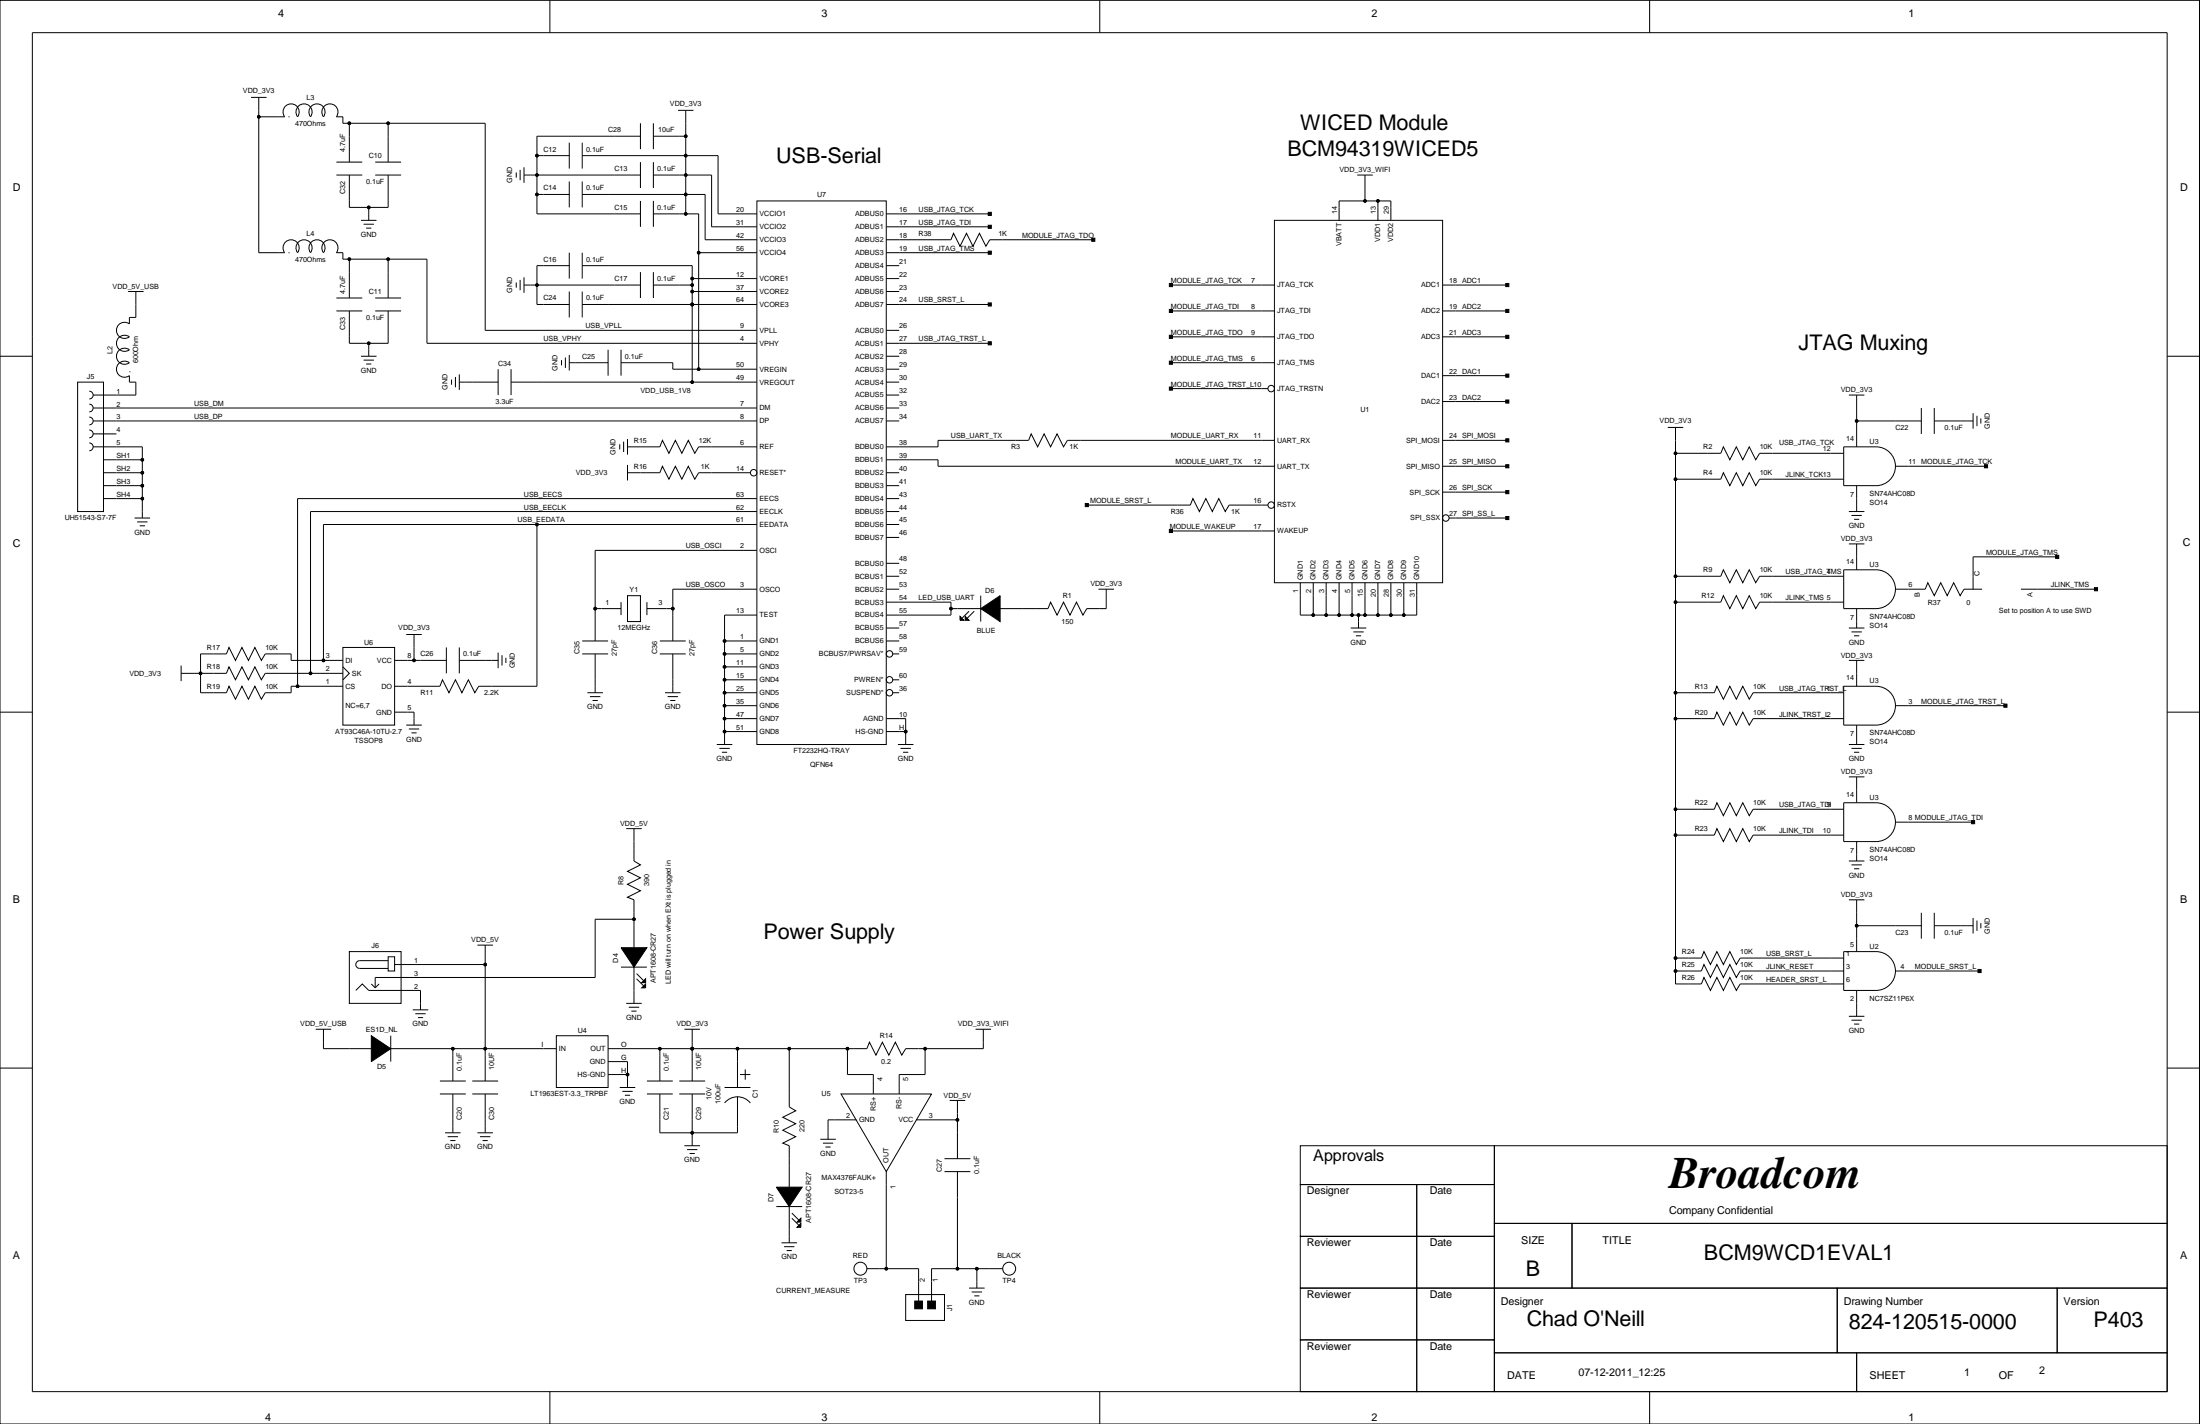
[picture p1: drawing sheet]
<svg xmlns="http://www.w3.org/2000/svg" width="432mm" height="279mm" viewBox="0 0 432 279" stroke-linecap="round" stroke-linejoin="round" font-family="sans-serif">
<g fill="none" stroke="#000" stroke-width=".2">
<path d="M0 .1h431.7v279.3h-431.7zM6.3 6.4h419.1v266.7h-419.1zM49.3 19.1h3M50.8 19.1v30.5h5.1M107.9 .1v6.3M215.9 .1v6.3M323.8 .1v6.3M50.8 22.9h5.1a1.59 1.59 0 0 1 .2-2.1 1.59 1.59 0 0 1 2.1 0 1.59 1.59 0 0 1 .2 2.1 1.59 1.59 0 0 1 .2-2.1 1.59 1.59 0 0 1 2.1 0 1.59 1.59 0 0 1 .2 2.1 1.59 1.59 0 0 1 .2-2.1 1.59 1.59 0 0 1 2.2 0 1.59 1.59 0 0 1 .2 2.1 1.59 1.59 0 0 1 .2-2.1 1.59 1.59 0 0 1 2.1 0 1.59 1.59 0 0 1 .2 2.1h1.3v1.3h27.9v40.6h53.4M56.6 22.9h.1M66 34.3h5.1M66 31.8h5.1M68.6 24.2v7.6"/>
<path d="M68.6 34.3v6.4h7.6v-6.4M73.6 34.3h5.1M73.6 31.8h5.1M76.2 24.2v7.6M101.3 33.8v1.1M102.1 33.3v2.1M102.8 34.3h22.9M102.8 32.8v3.1M105.4 30.5h6.3M105.4 38.2h6.3M111.7 28v5.1M111.7 35.6v5.1"/>
<path d="M114.3 30.5h26.6v11.5h7.7M114.3 28v5.1M114.3 35.6v5.1M114.3 38.2h24.1v8.8h10.2M125.7 24.2v5.1M125.7 31.8v5.1M125.7 39.4v5.1M125.7 26.7h-20.3v15.3h20.3M128.2 34.3h11.5v10.2h8.9M128.2 24.2v5.1M128.2 31.8v5.1M128.2 39.4v5.1"/>
<path d="M128.2 26.7h6.4M133.1 21.6h3M134.6 21.6v20.4M148.6 39.4h25.4v106.7h-25.4zM266.4 34.3h3M267.9 34.3v5.1M270.4 39.4v3.8M25.1 57.2h3.1M26.7 57.2v5.1h-1.3v1.3a1.59 1.59 0 0 0-2.1 .2 1.59 1.59 0 0 0 0 2.1 1.59 1.59 0 0 0 2.1 .2 1.59 1.59 0 0 0-2.1 .2 1.59 1.59 0 0 0 0 2.1 1.59 1.59 0 0 0 2.1 .2 1.59 1.59 0 0 0-2.1 .2 1.59 1.59 0 0 0 0 2.2 1.59 1.59 0 0 0 2.1 .2 1.59 1.59 0 0 0-2.1 .2 1.59 1.59 0 0 0 0 2.1 1.59 1.59 0 0 0 2.1 .2v1.3h1.3v2.5h-8.4M55.9 49.6a1.59 1.59 0 0 1 .2-2.1 1.59 1.59 0 0 1 2.1 0 1.59 1.59 0 0 1 .2 2.1 1.59 1.59 0 0 1 .2-2.1 1.59 1.59 0 0 1 2.1 0 1.59 1.59 0 0 1 .2 2.1 1.59 1.59 0 0 1 .2-2.1 1.59 1.59 0 0 1 2.2 0 1.59 1.59 0 0 1 .2 2.1 1.59 1.59 0 0 1 .2-2.1 1.59 1.59 0 0 1 2.1 0 1.59 1.59 0 0 1 .2 2.1M56.6 49.6h.1M66 49.6h1.3v1.3h16.5v16.5h64.8"/>
<path d="M66 58.5h5.1M68.6 50.9v7.6M70.8 43.2h3.1M71.4 44h2M71.9 44.8h1M72.4 40.7v2.5M73.6 58.5h5.1M76.2 50.9v7.6M101.3 55.4v1M102.1 54.9v2M102.8 55.9h22.9M102.8 54.4v3.1"/>
<path d="M111.7 49.6v5.1M111.7 57.2v5.1M111.7 52.1h-6.3v7.6h6.3M114.3 49.6v5.1M114.3 57.2v5.1M114.3 52.1h21.6v22.9M114.3 59.7h34.3M125.7 53.4v5.1M128.2 55.9h7.7M128.2 53.4v5.1M128.2 42h8.9v30.4M135.9 59.7h.1"/>
<path d="M135.9 57.2h12.7M135.9 54.7h12.7M137.1 49.6h11.5M174 47h12.6l.6-1.2 1.2 2.5 1.3-2.5 1.3 2.5 1.2-2.5 1.3 2.5 .8-1.3h20.3M174 49.6h20.3M174 42h20.3M174 52.1h2.5M174 59.7h20.3M174 57.2h2.5M174 54.7h2.5M174 44.5h20.3M229.8 55.9h20.3"/>
<path d="M250.1 43.2h33v71.1h-33zM262.8 43.2v-3.8h10.2v3.8M283.1 55.9h12.7M0 69.9h6.3M15.2 75h5.1v25.4h-5.1zM17.5 79.3a.76 .76 0 0 1 .8 .8 .76 .76 0 0 1-.8 .7M17.5 76.8a.76 .76 0 0 1 .8 .7 .76 .76 0 0 1-.8 .8M25.4 72.9h.1M66 61h5.1M68.6 61v6.4h7.6v-6.4M70.8 69.9h3.1M71.4 70.7h2"/>
<path d="M71.9 71.4h1M72.4 67.4v2.5M73.6 61h5.1M88.6 74.5v1M89.4 74v2M90.1 75h7.7M90.1 73.5v3M97.8 72.4v5.1M100.3 75h48.3M100.3 72.4v5.1M110.2 70.7v1M111 70.2v2"/>
<path d="M111.7 71.2h7.7M111.7 69.6v3.1M119.4 68.6v5.1M121.9 71.2h10.2v1.2h16.5M121.9 68.6v5.1M174 77.5h2.5M174 69.9h2.5M174 75h2.5M174 67.4h20.3M174 64.8h2.5M174 72.4h2.5M229.8 71.2h20.3"/>
<path d="M229.8 61h20.3M229.8 66.1h20.3M229.8 76.2h19.1M283.1 61h12.7M283.1 66.1h12.7M283.1 73.7h12.7M283.1 78.8h12.7M362.9 77.5h3M364.4 77.5v10.2M425.4 69.9h6.3M17.5 86.9a.76 .76 0 0 1 .8 .8 .76 .76 0 0 1-.8 .7M17.5 84.4a.76 .76 0 0 1 .8 .7 .76 .76 0 0 1-.8 .8"/>
<path d="M17.5 81.8a.76 .76 0 0 1 .8 .8 .76 .76 0 0 1-.8 .8M18.3 87.7h9.6v13.9M18.3 80.1h130.3M18.3 82.6h130.3M18.3 85.1h4.6M20.3 92.8h7.6M20.3 90.2h7.6M20.3 95.3h7.6M20.3 97.8h7.6M121.6 87.2v1M122.4 86.7v2M123.2 87.7h6.3l.5-1.3 1.3 2.5 1.3-2.5 1.2 2.5 1.3-2.5 1.3 2.5 .7-1.2h11.5"/>
<path d="M123.2 92.8h6.3l.5-1.3 1.3 2.5 1.3-2.5 1.2 2.5 1.3-2.5 1.3 2.5 .7-1.2h10.2M123.2 86.2v3M123.2 91.2v3.1M148.6 97.8h-90.2v36.9M174 90.2h10.1v1.3h66M174 92.8h2.5M174 80.1h2.5M174 82.6h2.5M174 95.3h2.5M174 97.8h2.5M213.3 99.1h20.3l.5-1.3 1.3 2.6 1.3-2.6 1.2 2.6 1.3-2.6 1.3 2.6 .7-1.3h7.7M250.1 86.4h-40.6l-.8 1.3-1.2-2.6-1.3 2.6-1.3-2.6-1.2 2.6-1.3-2.6-.5 1.3h-17.8v1.3h-10.1"/>
<path d="M283.1 86.4h12.7M283.1 91.5h12.7M283.1 96.6h12.7M327.3 83.9h3.1M328.9 88.9h8.8l.6-1.2 1.2 2.5 1.3-2.5 1.3 2.5 1.2-2.5 1.3 2.5 .8-1.3h16.5M328.9 94h8.8l.6-1.2 1.2 2.5 1.3-2.5 1.3 2.5 1.2-2.5 1.3 2.5 .8-1.3h16.5M328.9 83.9v109.2h5l.5-1.3 1.3 2.5 1.3-2.5 1.3 2.5 1.2-2.5 1.3 2.5 .8-1.2h20.3M361.9 87.7h6.3a3.8 3.8 0 0 1 3.8 3.8 3.8 3.8 0 0 1-3.8 3.8h-6.3zM364.4 95.3v5.1M364.4 82.6h12.7M372 91.5h17.8M377.1 80.1v5"/>
<path d="M379.6 82.6h7.7M379.6 80.1v5M380.9 95.3h.1M382.2 95.3h.1M387.3 81.1v3M388 81.6v2M388.8 82.1v1M26.4 101.6h3.1M26.9 102.4h2M27.4 103.2h1M105.4 102.9v31.8h-11.4l-.8 1.2-1.3-2.5-1.2 2.5-1.3-2.5-1.3 2.5-1.3-2.5-.5 1.3h-8.8M116.8 119.4h5.1"/>
<path d="M121.9 118.1v2.6M123.2 116.9h2.5v5.1h-2.5zM127 119.4h5.1M127 118.1v2.6M148.6 115.6h-16.5v10.2M148.6 108h-31.8v17.8M148.6 100.4h-87.7v31.7M148.6 102.9h-85.1v26.7M174 115.6h2.5M174 113.1h2.5M174 118.1h12.6v2.6h-12.6M174 100.4h2.5"/>
<path d="M174 102.9h2.5M174 105.4h2.5M174 110.5h2.5M186.6 119.4h5.9M190.2 119.9l-1.5 1.5M191.2 119.9l-1.5 1.5M192.5 116.9v5.1M215.6 115.6h3M217.1 115.6v3.8h-3.8l-.8 1.3-1.2-2.6-1.3 2.6-1.3-2.6-1.2 2.6-1.3-2.6-.5 1.3h-9.4M229.8 104.2h20.3M255.2 114.3v6.4h22.9v-6.4M257.8 114.3v6.4"/>
<path d="M260.3 114.3v6.4M262.8 114.3v6.4M265.4 114.3v6.4M267.9 114.3v6.4M270.4 114.3v6.4M273 114.3v6.4M275.5 114.3v6.4M284.4 101.6h11.4M328.9 113.1h8.8l.6-1.3 1.2 2.5 1.3-2.5 1.3 2.5 1.2-2.5 1.3 2.5 .8-1.2h16.5M328.9 118.1h8.8l.6-1.2 1.2 2.5 1.3-2.5 1.3 2.5 1.2-2.5 1.3 2.5 .8-1.3h16.5M361.9 111.8h6.3a3.8 3.8 0 0 1 3.8 3.8 3.8 3.8 0 0 1-3.8 3.8h-6.3zM362.9 106.7h3"/>
<path d="M362.9 100.4h3M363.4 101.1h2M363.9 101.9h1M364.4 109.3h.1M364.4 106.7v5.1M364.4 119.4v3.8M372 115.6h5.9l.5-1.3 1.2 2.6 1.3-2.6 1.3 2.6 1.3-2.6 1.2 2.6 .8-1.3h3.5M374.6 115.6h.1M380.9 119.4h.1M382.2 119.4h.1M396.7 115.6h14.7M403.8 109.3h-16.5v6.3"/>
<path d="M0 139.7h6.3M35.6 132.1h8.8l.5-1.3 1.3 2.6 1.3-2.6 1.3 2.6 1.2-2.6 1.3 2.6 .8-1.3h15.2M35.6 130.6v3M67.3 127h10.2v15.3h-10.2zM67.3 129.6h-10.2v-1.3h-5l-.8 1.3-1.3-2.6-1.2 2.6-1.3-2.6-1.3 2.6-1.3-2.6-.5 1.3h-5v7.6h5l.5-1.2 1.3 2.5 1.3-2.5 1.3 2.5 1.2-2.5 1.3 2.5 .8-1.3h5v-1.2h10.2M67.3 130.8l1.3 1.3-1.3 1.3M77.5 139.7h3.8v2.6M77.5 129.6h10.1M79.7 124.5h3.1M81.3 124.5v5.1M87.6 127v5.1M90.1 129.6h7.7"/>
<path d="M90.1 127v5.1M97.8 128.1v3M98.5 128.6v2M99.3 129.1v1M114.3 128.3h5.1M114.3 125.8h5.1M115.3 135.9h3M115.8 136.7h2M116.3 137.4h1M116.8 128.3v7.6M129.5 128.3h5.1M129.5 125.8h5.1"/>
<path d="M130.5 135.9h3.1M131 136.7h2.1M131.5 137.4h1.1M132.1 128.3v7.6M142.2 135.9h6.4M142.2 128.3h6.4M142.2 125.8h6.4M142.2 138.5h6.4M142.2 133.4h6.4M142.2 130.8h6.4M148.6 120.7h-6.4v25.4M174 123.2h2.5"/>
<path d="M174 125.8h2.5M175.2 135.9h1.3M175.2 128.3h1.3M175.2 133.4h1.3M265.1 123.2h3.1M265.6 124h2.1M266.1 124.7h1M266.6 120.7v2.5M328.9 135.9h7.6l.5-1.2 1.3 2.5 1.2-2.5 1.3 2.5 1.3-2.5 1.2 2.5 .8-1.3h17.8M361.9 134.7h6.3a3.8 3.8 0 0 1 3.8 3.8 3.8 3.8 0 0 1-3.8 3.8h-6.3zM362.9 129.6h3M362.9 123.2h3"/>
<path d="M363.4 124h2M363.9 124.7h1M364.4 122h.1M364.4 132.1h.1M364.4 129.6v5.1M372 138.5h21.6M425.4 139.7h6.3M79.7 142.3h3.1M80.2 143h2.1M80.8 143.8h1M140.7 146.1h3M141.2 146.8h2"/>
<path d="M141.7 147.6h1M142.2 141h6.4M142.2 143.5h6.4M174 141h3.8v5.1M174 143.5h3.8M176.2 146.1h3.1M176.7 146.8h2.1M177.3 147.6h1M328.9 141h7.6l.5-1.3 1.3 2.6 1.2-2.6 1.3 2.6 1.3-2.6 1.2 2.6 .8-1.3h17.8M328.9 158.8h7.6l.5-1.3 1.3 2.5 1.2-2.5 1.3 2.5 1.3-2.5 1.2 2.5 .8-1.2h17.8M361.9 157.5h6.3a3.8 3.8 0 0 1 3.8 3.8 3.8 3.8 0 0 1-3.8 3.8h-6.3zM362.9 152.4h3"/>
<path d="M362.9 146.1h3M363.4 146.8h2M363.9 147.6h1M364.4 144.8h.1M364.4 155h.1M364.4 142.3v3.8M364.4 152.4v5.1M380.9 142.3h.1M382.2 142.3h.1M122.9 162.6h3.1M124.4 162.6v6.3l1.3 .8-2.5 1.3 2.5 1.2-2.5 1.3 2.5 1.3-2.5 1.2 1.2 .6v9.3M328.9 163.9h7.6l.5-1.3 1.3 2.5 1.2-2.5 1.3 2.5 1.3-2.5 1.2 2.5 .8-1.2h17.8"/>
<path d="M362.9 176.6h3M362.9 168.9h3M363.4 169.7h2M363.9 170.5h1M364.4 167.7h.1M364.4 165.1v3.8M364.4 176.6v10.1M372 161.3h15.3M377.1 179.1v5.1M379.6 179.1v5.1M380.9 165.1h.1M382.2 165.1h.1"/>
<path d="M68.6 186.7h10.1v10.2h-10.1zM69.8 194.3l1.3-1.2 1.3 1.2h10.1v3.8M72.9 193.1l.7 .7M74.4 193.1l-.8 .7M76.2 187.7h1.3v2.8h-1.3zM76.2 188.5h-5.6a.76 .76 0 0 0-.8 .8 .76 .76 0 0 0 .8 .7h5.6M77.5 189.3h17.7M81 198.1h3.1M81.5 198.9h2M82 199.7h1M93.7 185.4h3.1M95.2 185.4v26.7"/>
<path d="M121.9 189.8h5.1M122.9 196.9h3.1M123.4 197.6h2M123.9 198.4h1M124.4 189.8v7.1M124.4 180.4h-7.6v11.4h-43.2v2M124.9 191l1.6 1.6M124.9 192l1.6 1.6M328.9 188h5l.5-1.3 1.3 2.6 1.3-2.6 1.3 2.6 1.2-2.6 1.3 2.6 .8-1.3h20.3M328.9 190.5h5l.5-1.2 1.3 2.5 1.3-2.5 1.3 2.5 1.2-2.5 1.3 2.5 .8-1.3h20.3M361.9 186.7h6.3a3.8 3.8 0 0 1 3.8 3.8 3.8 3.8 0 0 1-3.8 3.8h-6.3zM362.9 199.4h3"/>
<path d="M364.4 194.3v5.1M364.4 181.6h12.7M372 190.5h16.5M379.6 181.6h7.7M380.9 194.3h.1M382.2 194.3h.1M387.3 180.1v3.1M388 180.6v2M388.8 181.1v1M0 209.6h6.3M62 201.9h3M63.5 201.9v3.9h9.4"/>
<path d="M76.7 205.8h32.5M76.7 203.2v5.1M86.3 214.6h5.1M86.3 212.1h5.1M88.9 205.8v6.3M88.9 214.6v7.7M92.7 214.6h5.1M92.7 212.1h5.1M95.2 214.6v7.7M109.2 203.2h10.2v10.2h-10.2zM119.4 208.3h3.8v5.1M119.4 210.8h3.8"/>
<path d="M121.6 213.4h3.1M122.1 214.1h2.1M122.7 214.9h1M127 214.6h5.1M127 212.1h5.1M129.5 214.6v7.7h15.2v-7.1M129.5 205.8v6.3M133.3 214.6h5.1M133.3 212.1h5.1M134.3 201.9h3.1M135.9 205.8h.1M135.9 201.9v10.2"/>
<path d="M135.9 214.6v10.2M142.2 213.4h5.1M142.2 216.4a3.3 3.3 0 0 1 5.1 0M144.7 205.8v7.6M145.3 210.8h2M146.3 209.8v2.1M154.9 205.8v11.4l1.3 .7-2.6 1.3 2.6 1.3-2.6 1.3 2.6 1.2-2.6 1.3 1.3 .5v8.1M165.1 214.6h17.7l-8.8 15.3zM166.3 205.8v5h5.1v3.8M168.1 219.7h-5.6v3.8M179.8 219.7h8.1M181.6 205.8v5h-5.1v3.8"/>
<path d="M186.4 215.9h3M187.9 215.9v11.4M191.5 201.9h3M193 201.9v3.9h-15.2l-.8 1.2-1.3-2.5-1.2 2.5-1.3-2.5-1.3 2.5-1.3-2.5-.5 1.3h-50.7M363.4 200.2h2M363.9 200.9h1M425.4 209.6h6.3M87.4 222.3h3M87.9 223h2M88.4 223.8h1M93.7 222.3h3.1M94.2 223h2"/>
<path d="M94.7 223.8h1M134.3 224.8h3.1M134.8 225.6h2.1M135.4 226.3h1M152.4 236.7h5M154.9 236.7v7.1M155.4 238l1.5 1.5M155.4 239l1.5 1.5M161 223.5h3M161.5 224.3h2M162 225.1h1M174 229.9v19"/>
<path d="M185.4 229.9h5.1M185.4 227.3h5.1M187.9 229.9v19M255.2 224.8h38.1v7.6h-38.1zM255.2 232.4h22.9v10.2h-22.9zM278.1 232.4h15.2v10.2h-15.2zM293.3 224.8h132.1v15.2h-132.1zM153.4 243.8h3M153.9 244.6h2M154.4 245.4h1M165.1 248.9h.1M166.3 248.9h.1"/>
<path d="M167.6 246.4h.1M168.9 247.7h.1M168.9 248.9h.1M170.1 248.9h10.2v6.4M177.8 254h7.6v5.1h-7.6zM190.2 252.7h3M190.7 253.5h2M191.2 254.3h1M191.7 248.9v3.8M196.8 248.9h-14v6.4M198.1 247.7h.1M198.1 248.9h.1"/>
<path d="M199.3 246.4h.1M200.6 248.9h.1M201.9 248.9h.1M255.2 242.6h22.9v10.1h-22.9zM255.2 252.7h22.9v10.2h-22.9zM278.1 242.6h15.2v10.1h-15.2zM278.1 252.7h15.2v10.2h-15.2zM293.3 240h15.2v12.7h-15.2zM293.3 252.7h67.3v12.7h-67.3zM308.5 240h116.9v12.7h-116.9zM360.6 252.7h43.2v12.7h-43.2zM403.8 252.7h21.6v12.7h-21.6z"/>
<path d="M107.9 273.1v6.3M215.9 273.1v6.3M255.2 262.9h22.9v10.2h-22.9zM278.1 262.9h15.2v10.2h-15.2zM293.3 265.4h71.1v7.7h-71.1zM323.8 273.1v6.3M364.4 265.4h61v7.7h-61z"/>
<circle cx="50.8" cy="22.9" r=".25"/>
<circle cx="68.6" cy="24.2" r=".25"/>
<circle cx="76.2" cy="24.2" r=".25"/>
<circle cx="105.4" cy="34.3" r=".25"/>
<circle cx="105.4" cy="38.2" r=".25"/>
<circle cx="105.4" cy="30.5" r=".25"/>
<circle cx="134.6" cy="34.3" r=".25"/>
<circle cx="134.6" cy="26.7" r=".25"/>
<circle cx="134.6" cy="38.2" r=".25"/>
<circle cx="134.6" cy="30.5" r=".25"/>
<circle cx="267.9" cy="39.4" r=".25"/>
<circle cx="270.4" cy="39.4" r=".25"/>
<circle cx="68.6" cy="50.9" r=".25"/>
<circle cx="72.4" cy="40.7" r=".25"/>
<circle cx="76.2" cy="50.9" r=".25"/>
<circle cx="105.4" cy="55.9" r=".25"/>
<circle cx="134.6" cy="42" r=".25"/>
<circle cx="135.9" cy="55.9" r=".25"/>
<circle cx="135.9" cy="54.7" r=".25"/>
<circle cx="135.9" cy="59.7" r=".25"/>
<circle cx="135.9" cy="57.2" r=".25"/>
<circle cx="137.1" cy="49.6" r=".25"/>
<circle cx="72.4" cy="67.4" r=".25"/>
<circle cx="135.9" cy="75" r=".25"/>
<circle cx="137.1" cy="72.4" r=".25"/>
<circle cx="249.5" cy="76.2" r=".63"/>
<circle cx="27.9" cy="97.8" r=".25"/>
<circle cx="27.9" cy="90.2" r=".25"/>
<circle cx="27.9" cy="95.3" r=".25"/>
<circle cx="27.9" cy="92.8" r=".25"/>
<circle cx="147.9" cy="92.8" r=".63"/>
<circle cx="249.5" cy="99.1" r=".63"/>
<circle cx="328.9" cy="94" r=".25"/>
<circle cx="328.9" cy="88.9" r=".25"/>
<circle cx="364.4" cy="82.6" r=".25"/>
<circle cx="105.4" cy="102.9" r=".25"/>
<circle cx="116.8" cy="119.4" r=".25"/>
<circle cx="132" cy="119.4" r=".25"/>
<circle cx="186.6" cy="119.4" r=".25"/>
<circle cx="283.8" cy="101.6" r=".63"/>
<circle cx="328.9" cy="118.1" r=".25"/>
<circle cx="328.9" cy="113.1" r=".25"/>
<circle cx="39.4" cy="132.1" r=".25"/>
<circle cx="58.4" cy="134.7" r=".25"/>
<circle cx="60.9" cy="132.1" r=".25"/>
<circle cx="63.5" cy="129.6" r=".25"/>
<circle cx="81.3" cy="129.6" r=".25"/>
<circle cx="142.2" cy="133.4" r=".25"/>
<circle cx="142.2" cy="125.8" r=".25"/>
<circle cx="142.2" cy="130.8" r=".25"/>
<circle cx="142.2" cy="135.9" r=".25"/>
<circle cx="142.2" cy="138.5" r=".25"/>
<circle cx="142.2" cy="128.3" r=".25"/>
<circle cx="174.6" cy="128.3" r=".63"/>
<circle cx="174.6" cy="135.9" r=".63"/>
<circle cx="174.6" cy="133.4" r=".63"/>
<circle cx="257.8" cy="120.7" r=".25"/>
<circle cx="260.3" cy="120.7" r=".25"/>
<circle cx="262.8" cy="120.7" r=".25"/>
<circle cx="265.4" cy="120.7" r=".25"/>
<circle cx="266.6" cy="120.7" r=".25"/>
<circle cx="267.9" cy="120.7" r=".25"/>
<circle cx="270.4" cy="120.7" r=".25"/>
<circle cx="273" cy="120.7" r=".25"/>
<circle cx="275.5" cy="120.7" r=".25"/>
<circle cx="328.9" cy="135.9" r=".25"/>
<circle cx="142.2" cy="143.5" r=".25"/>
<circle cx="142.2" cy="141" r=".25"/>
<circle cx="177.8" cy="143.5" r=".25"/>
<circle cx="328.9" cy="158.8" r=".25"/>
<circle cx="328.9" cy="141" r=".25"/>
<circle cx="328.9" cy="163.9" r=".25"/>
<circle cx="95.2" cy="189.3" r=".25"/>
<circle cx="124.4" cy="180.4" r=".25"/>
<circle cx="328.9" cy="188" r=".25"/>
<circle cx="328.9" cy="190.5" r=".25"/>
<circle cx="364.4" cy="181.6" r=".25"/>
<circle cx="88.9" cy="205.8" r=".25"/>
<circle cx="95.2" cy="205.8" r=".25"/>
<circle cx="123.2" cy="210.8" r=".25"/>
<circle cx="129.5" cy="205.8" r=".25"/>
<circle cx="135.9" cy="205.8" r=".25"/>
<circle cx="144.7" cy="205.8" r=".25"/>
<circle cx="154.9" cy="205.8" r=".25"/>
<circle cx="166.3" cy="205.8" r=".25"/>
<circle cx="181.6" cy="205.8" r=".25"/>
<circle cx="187.9" cy="219.7" r=".25"/>
<circle cx="135.9" cy="222.3" r=".25"/>
<circle cx="168.9" cy="248.9" r="1.27"/>
<circle cx="174" cy="248.9" r=".25"/>
<circle cx="187.9" cy="248.9" r=".25"/>
<circle cx="191.7" cy="248.9" r=".25"/>
<circle cx="198.1" cy="248.9" r="1.27"/>
</g>
<g fill="#000" stroke="#000" stroke-width=".2">
<path d="M194 49.3h.6v.6h-.6z" fill-rule="evenodd"/>
<path d="M194 44.2h.6v.6h-.6z" fill-rule="evenodd"/>
<path d="M194 41.7h.6v.6h-.6z" fill-rule="evenodd"/>
<path d="M214.3 46.7h.6v.6h-.6z" fill-rule="evenodd"/>
<path d="M229.5 55.6h.6v.6h-.6z" fill-rule="evenodd"/>
<path d="M295.5 55.6h.6v.6h-.6z" fill-rule="evenodd"/>
<path d="M194 67.1h.6v.6h-.6z" fill-rule="evenodd"/>
<path d="M194 59.4h.6v.6h-.6z" fill-rule="evenodd"/>
<path d="M229.5 70.9h.6v.6h-.6z" fill-rule="evenodd"/>
<path d="M229.5 65.8h.6v.6h-.6z" fill-rule="evenodd"/>
<path d="M229.5 60.7h.6v.6h-.6z" fill-rule="evenodd"/>
<path d="M229.5 75.9h.6v.7h-.6z" fill-rule="evenodd"/>
<path d="M295.5 65.8h.6v.6h-.6z" fill-rule="evenodd"/>
<path d="M295.5 73.4h.6v.6h-.6z" fill-rule="evenodd"/>
<path d="M295.5 78.5h.6v.6h-.6z" fill-rule="evenodd"/>
<path d="M295.5 60.7h.6v.6h-.6z" fill-rule="evenodd"/>
<path d="M213 98.8h.6v.6h-.6z" fill-rule="evenodd"/>
<path d="M295.5 86.1h.6v.6h-.6z" fill-rule="evenodd"/>
<path d="M295.5 91.2h.6v.6h-.6z" fill-rule="evenodd"/>
<path d="M295.5 96.3h.6v.6h-.6z" fill-rule="evenodd"/>
<path d="M389.5 91.2h.6v.6h-.6z" fill-rule="evenodd"/>
<path d="M192.5 119.4l3.8-2.5v5.1z" fill-rule="evenodd"/>
<path d="M229.5 103.9h.6v.6h-.6z" fill-rule="evenodd"/>
<path d="M295.5 101.3h.6v.6h-.6z" fill-rule="evenodd"/>
<path d="M403.5 109h.6v.6h-.6z" fill-rule="evenodd"/>
<path d="M411.1 115.3h.6v.6h-.6z" fill-rule="evenodd"/>
<path d="M188.4 120.9l.8 .8h-.8z" fill-rule="evenodd"/>
<path d="M189.4 120.9l.8 .8h-.8z" fill-rule="evenodd"/>
<path d="M393.3 138.2h.6v.6h-.6z" fill-rule="evenodd"/>
<path d="M387 161h.6v.6h-.6z" fill-rule="evenodd"/>
<path d="M121.9 185.9h5.1l-2.6 3.9z" fill-rule="evenodd"/>
<path d="M126 193.8l.7-.7v.7z" fill-rule="evenodd"/>
<path d="M126.7 192v.8h-.7z" fill-rule="evenodd"/>
<path d="M388.2 190.2h.6v.6h-.6z" fill-rule="evenodd"/>
<path d="M72.9 203.2l3.8 2.6-3.8 2.5z" fill-rule="evenodd"/>
<path d="M152.4 232.9h5l-2.5 3.8z" fill-rule="evenodd"/>
<path d="M157.2 239v.8h-.8z" fill-rule="evenodd"/>
<path d="M157.2 240v.8h-.8z" fill-rule="evenodd"/>
<path d="M179.5 255.3h1.6v1.5h-1.6z" fill-rule="evenodd"/>
<path d="M182.1 255.3h1.5v1.5h-1.5z" fill-rule="evenodd"/>
<circle cx="50.8" cy="22.9" r=".25"/>
<circle cx="68.6" cy="24.2" r=".25"/>
<circle cx="76.2" cy="24.2" r=".25"/>
<circle cx="105.4" cy="34.3" r=".25"/>
<circle cx="105.4" cy="38.2" r=".25"/>
<circle cx="105.4" cy="30.5" r=".25"/>
<circle cx="134.6" cy="34.3" r=".25"/>
<circle cx="134.6" cy="26.7" r=".25"/>
<circle cx="134.6" cy="38.2" r=".25"/>
<circle cx="134.6" cy="30.5" r=".25"/>
<circle cx="267.9" cy="39.4" r=".25"/>
<circle cx="270.4" cy="39.4" r=".25"/>
<circle cx="68.6" cy="50.9" r=".25"/>
<circle cx="72.4" cy="40.7" r=".25"/>
<circle cx="76.2" cy="50.9" r=".25"/>
<circle cx="105.4" cy="55.9" r=".25"/>
<circle cx="134.6" cy="42" r=".25"/>
<circle cx="135.9" cy="55.9" r=".25"/>
<circle cx="135.9" cy="54.7" r=".25"/>
<circle cx="135.9" cy="59.7" r=".25"/>
<circle cx="135.9" cy="57.2" r=".25"/>
<circle cx="137.1" cy="49.6" r=".25"/>
<circle cx="72.4" cy="67.4" r=".25"/>
<circle cx="135.9" cy="75" r=".25"/>
<circle cx="137.1" cy="72.4" r=".25"/>
<circle cx="27.9" cy="97.8" r=".25"/>
<circle cx="27.9" cy="90.2" r=".25"/>
<circle cx="27.9" cy="95.3" r=".25"/>
<circle cx="27.9" cy="92.8" r=".25"/>
<circle cx="328.9" cy="94" r=".25"/>
<circle cx="328.9" cy="88.9" r=".25"/>
<circle cx="364.4" cy="82.6" r=".25"/>
<circle cx="105.4" cy="102.9" r=".25"/>
<circle cx="116.8" cy="119.4" r=".25"/>
<circle cx="132" cy="119.4" r=".25"/>
<circle cx="186.6" cy="119.4" r=".25"/>
<circle cx="328.9" cy="118.1" r=".25"/>
<circle cx="328.9" cy="113.1" r=".25"/>
<circle cx="39.4" cy="132.1" r=".25"/>
<circle cx="58.4" cy="134.7" r=".25"/>
<circle cx="60.9" cy="132.1" r=".25"/>
<circle cx="63.5" cy="129.6" r=".25"/>
<circle cx="81.3" cy="129.6" r=".25"/>
<circle cx="142.2" cy="133.4" r=".25"/>
<circle cx="142.2" cy="125.8" r=".25"/>
<circle cx="142.2" cy="130.8" r=".25"/>
<circle cx="142.2" cy="135.9" r=".25"/>
<circle cx="142.2" cy="138.5" r=".25"/>
<circle cx="142.2" cy="128.3" r=".25"/>
<circle cx="257.8" cy="120.7" r=".25"/>
<circle cx="260.3" cy="120.7" r=".25"/>
<circle cx="262.8" cy="120.7" r=".25"/>
<circle cx="265.4" cy="120.7" r=".25"/>
<circle cx="266.6" cy="120.7" r=".25"/>
<circle cx="267.9" cy="120.7" r=".25"/>
<circle cx="270.4" cy="120.7" r=".25"/>
<circle cx="273" cy="120.7" r=".25"/>
<circle cx="275.5" cy="120.7" r=".25"/>
<circle cx="328.9" cy="135.9" r=".25"/>
<circle cx="142.2" cy="143.5" r=".25"/>
<circle cx="142.2" cy="141" r=".25"/>
<circle cx="177.8" cy="143.5" r=".25"/>
<circle cx="328.9" cy="158.8" r=".25"/>
<circle cx="328.9" cy="141" r=".25"/>
<circle cx="328.9" cy="163.9" r=".25"/>
<circle cx="95.2" cy="189.3" r=".25"/>
<circle cx="124.4" cy="180.4" r=".25"/>
<circle cx="328.9" cy="188" r=".25"/>
<circle cx="328.9" cy="190.5" r=".25"/>
<circle cx="364.4" cy="181.6" r=".25"/>
<circle cx="88.9" cy="205.8" r=".25"/>
<circle cx="95.2" cy="205.8" r=".25"/>
<circle cx="123.2" cy="210.8" r=".25"/>
<circle cx="129.5" cy="205.8" r=".25"/>
<circle cx="135.9" cy="205.8" r=".25"/>
<circle cx="144.7" cy="205.8" r=".25"/>
<circle cx="154.9" cy="205.8" r=".25"/>
<circle cx="166.3" cy="205.8" r=".25"/>
<circle cx="181.6" cy="205.8" r=".25"/>
<circle cx="187.9" cy="219.7" r=".25"/>
<circle cx="135.9" cy="222.3" r=".25"/>
<circle cx="174" cy="248.9" r=".25"/>
<circle cx="187.9" cy="248.9" r=".25"/>
<circle cx="191.7" cy="248.9" r=".25"/>
</g>
<text font-size="8.8" x="327.6" y="233.2">Broadcom</text>
<g font-size="4.2">
<text x="255.2" y="25.5">WICED Module</text>
<text x="152.4" y="31.9">USB-Serial</text>
<text x="252.7" y="30.6">BCM94319WICED5</text>
<text x="353" y="68.7">JTAG Muxing</text>
<text x="149.8" y="184.3">Power Supply</text>
<text x="299.5" y="250.3">B</text>
<text x="334.4" y="247.2">BCM9WCD1EVAL1</text>
<text x="299.7" y="260.2">Chad O'Neill</text>
<text x="362.9" y="260.7">824-120515-0000</text>
<text x="410.9" y="260.4">P403</text>
</g>
<text font-size="3.2" x="257.8" y="227.7">Approvals</text>
<g font-size="2.1">
<text x="54.6" y="3.3">4</text>
<text x="161.3" y="3.3">3</text>
<text x="269.2" y="3.3">2</text>
<text x="374.6" y="3.3">1</text>
<text x="2.5" y="37.6">D</text>
<text x="427.9" y="37.6">D</text>
<text x="2.5" y="107.4">C</text>
<text x="428.4" y="107.1">C</text>
<text x="2.5" y="177.2">B</text>
<text x="427.9" y="177.2">B</text>
<text x="256.5" y="234.4">Designer</text>
<text x="280.6" y="234.4">Date</text>
<text x="327.6" y="238.2">Company Confidential</text>
<text x="256.5" y="244.5">Reviewer</text>
<text x="280.6" y="244.5">Date</text>
<text x="298.6" y="244">SIZE</text>
<text x="314.5" y="244">TITLE</text>
<text x="2.5" y="247.1">A</text>
<text x="427.9" y="247.1">A</text>
<text x="256.5" y="254.7">Reviewer</text>
<text x="280.6" y="254.7">Date</text>
<text x="294.6" y="256">Designer</text>
<text x="361.9" y="256">Drawing Number</text>
<text x="405" y="256">Version</text>
<text x="256.5" y="264.8">Reviewer</text>
<text x="280.6" y="264.8">Date</text>
<text x="309.8" y="269.9">07-12-2011_12:25</text>
<text x="385.5" y="269.9">1</text>
<text x="400.2" y="269.7">2</text>
<text x="295.8" y="270.7">DATE</text>
<text x="366.9" y="270.7">SHEET</text>
<text x="392.3" y="270.7">OF</text>
<text x="52.1" y="278.8">4</text>
<text x="161.3" y="278.8">3</text>
<text x="269.2" y="278.8">2</text>
<text x="374.6" y="278.8">1</text>
</g>
<g font-size="1.4">
<text x="47.7" y="18.3">VDD_3V3</text>
<text x="60.2" y="19.6">L3</text>
<text x="131.5" y="20.8">VDD_3V3</text>
<text x="57.9" y="24.7">470Ohms</text>
<text x="67.8" y="29.8" transform="rotate(-90 67.8 29.8)">4.7uF</text>
<text x="106.7" y="29.7">C12</text>
<text x="115" y="29.7">0.1uF</text>
<text x="119.3" y="25.9">C28</text>
<text x="129.2" y="25.9">10uF</text>
<text x="72.4" y="31">C10</text>
<text x="100.5" y="35.9" transform="rotate(-90 100.5 35.9)">GND</text>
<text x="120.6" y="33.5">C13</text>
<text x="129" y="33.5">0.1uF</text>
<text x="262.9" y="33.8">VDD_3V3_WIFI</text>
<text x="67.8" y="38.2" transform="rotate(-90 67.8 38.2)">C32</text>
<text x="71.9" y="36.1">0.1uF</text>
<text x="106.7" y="37.4">C14</text>
<text x="115" y="37.4">0.1uF</text>
<text x="120.6" y="41.2">C15</text>
<text x="129" y="41.2">0.1uF</text>
<text x="144.5" y="41.6">20</text>
<text x="160.4" y="38.6">U7</text>
<text x="176.5" y="41.6">16</text>
<text x="180.3" y="41.6">USB_JTAG_TCK</text>
<text x="262.4" y="42" transform="rotate(-90 262.4 42)">14</text>
<text x="270.1" y="42" transform="rotate(-90 270.1 42)">13</text>
<text x="272.6" y="42" transform="rotate(-90 272.6 42)">29</text>
<text x="60.2" y="46.2">L4</text>
<text x="70.8" y="46.5">GND</text>
<text x="144.5" y="44.1">31</text>
<text x="144.5" y="46.6">42</text>
<text x="149.1" y="47.5">VCCIO3</text>
<text x="149.1" y="45">VCCIO2</text>
<text x="149.1" y="42.4">VCCIO1</text>
<text x="167.8" y="47.5">ADBUS2</text>
<text x="167.8" y="45">ADBUS1</text>
<text x="167.8" y="42.4">ADBUS0</text>
<text x="176.5" y="46.6">18</text>
<text x="176.5" y="44.1">17</text>
<text x="180.3" y="46.2">R38</text>
<text x="180.3" y="44.1">USB_JTAG_TDI</text>
<text x="195.9" y="46.2">1K</text>
<text x="200.6" y="46.6">MODULE_JTAG_TDO</text>
<text x="270.9" y="47.5" transform="rotate(-90 270.9 47.5)">VDD1</text>
<text x="273.5" y="47.5" transform="rotate(-90 273.5 47.5)">VDD2</text>
<text x="57.9" y="51.3">470Ohms</text>
<text x="106.7" y="51.3">C16</text>
<text x="115" y="51.3">0.1uF</text>
<text x="144.5" y="49.2">56</text>
<text x="149.1" y="50.1">VCCIO4</text>
<text x="167.8" y="52.6">ADBUS4</text>
<text x="167.8" y="50.1">ADBUS3</text>
<text x="176.5" y="51.7">21</text>
<text x="176.5" y="49.2">19</text>
<text x="180.3" y="49.2">USB_JTAG_TMS</text>
<text x="263.3" y="48.3" transform="rotate(-90 263.3 48.3)">VBATT</text>
<text x="22.1" y="56.7">VDD_5V_USB</text>
<text x="67.8" y="57.7" transform="rotate(-90 67.8 57.7)">4.7uF</text>
<text x="72.4" y="57.7">C11</text>
<text x="100.5" y="57.5" transform="rotate(-90 100.5 57.5)">GND</text>
<text x="106.7" y="58.9">C24</text>
<text x="115" y="58.9">0.1uF</text>
<text x="120.6" y="55.1">C17</text>
<text x="129" y="55.1">0.1uF</text>
<text x="144.5" y="54.3">12</text>
<text x="144.5" y="56.8">37</text>
<text x="144.5" y="59.3">64</text>
<text x="149.1" y="57.7">VCORE2</text>
<text x="149.1" y="55.1">VCORE1</text>
<text x="167.8" y="57.7">ADBUS6</text>
<text x="167.8" y="55.1">ADBUS5</text>
<text x="176.5" y="59.3">24</text>
<text x="176.5" y="56.8">23</text>
<text x="176.5" y="54.3">22</text>
<text x="180.3" y="59.3">USB_SRST_L</text>
<text x="229.8" y="55.5">MODULE_JTAG_TCK</text>
<text x="245.6" y="55.5">7</text>
<text x="250.6" y="56.4">JTAG_TCK</text>
<text x="278.9" y="56.4">ADC1</text>
<text x="284.4" y="55.5">18</text>
<text x="287" y="55.5">ADC1</text>
<text x="67.8" y="64.8" transform="rotate(-90 67.8 64.8)">C33</text>
<text x="71.9" y="62.7">0.1uF</text>
<text x="114.9" y="64.4">USB_VPLL</text>
<text x="145.2" y="64.4">9</text>
<text x="149.1" y="65.3">VPLL</text>
<text x="149.1" y="60.2">VCORE3</text>
<text x="167.8" y="60.2">ADBUS7</text>
<text x="167.8" y="65.3">ACBUS0</text>
<text x="176.5" y="64.4">26</text>
<text x="229.8" y="65.7">MODULE_JTAG_TDO</text>
<text x="229.8" y="60.6">MODULE_JTAG_TDI</text>
<text x="245.6" y="65.7">9</text>
<text x="245.6" y="60.6">8</text>
<text x="250.6" y="61.5">JTAG_TDI</text>
<text x="278.9" y="61.5">ADC2</text>
<text x="284.4" y="65.7">21</text>
<text x="284.4" y="60.6">19</text>
<text x="287" y="65.7">ADC3</text>
<text x="287" y="60.6">ADC2</text>
<text x="22.1" y="69.4" transform="rotate(-90 22.1 69.4)">L2</text>
<text x="27.1" y="71.3" transform="rotate(-90 27.1 71.3)">600Ohm</text>
<text x="97.8" y="71.9">C34</text>
<text x="106.7" y="67">USB_VPHY</text>
<text x="114.3" y="70.4">C25</text>
<text x="122.6" y="70.4">0.1uF</text>
<text x="145.2" y="67">4</text>
<text x="149.1" y="67.8">VPHY</text>
<text x="167.8" y="70.4">ACBUS2</text>
<text x="167.8" y="67.8">ACBUS1</text>
<text x="176.5" y="67">27</text>
<text x="176.5" y="69.5">28</text>
<text x="180.3" y="67">USB_JTAG_TRST_L</text>
<text x="229.8" y="70.8">MODULE_JTAG_TMS</text>
<text x="245.6" y="70.8">6</text>
<text x="250.6" y="71.6">JTAG_TMS</text>
<text x="250.6" y="66.6">JTAG_TDO</text>
<text x="278.9" y="66.6">ADC3</text>
<text x="17" y="74.4">J5</text>
<text x="22.9" y="77.2">1</text>
<text x="70.8" y="73.2">GND</text>
<text x="87.8" y="76.5" transform="rotate(-90 87.8 76.5)">GND</text>
<text x="109.4" y="72.7" transform="rotate(-90 109.4 72.7)">GND</text>
<text x="125.7" y="77.1">VDD_USB_1V8</text>
<text x="144.5" y="74.6">49</text>
<text x="144.5" y="72">50</text>
<text x="149.1" y="72.9">VREGIN</text>
<text x="149.1" y="75.4">VREGOUT</text>
<text x="167.8" y="78">ACBUS5</text>
<text x="167.8" y="75.4">ACBUS4</text>
<text x="167.8" y="72.9">ACBUS3</text>
<text x="176.5" y="77.1">32</text>
<text x="176.5" y="74.6">30</text>
<text x="176.5" y="72">29</text>
<text x="229.8" y="75.9">MODULE_JTAG_TRST_L10</text>
<text x="250.6" y="76.7">JTAG_TRSTN</text>
<text x="278.9" y="74.2">DAC1</text>
<text x="284.4" y="73.3">22</text>
<text x="287" y="73.3">DAC1</text>
<text x="361.3" y="77">VDD_3V3</text>
<text x="22.9" y="82.3">3</text>
<text x="22.9" y="79.8">2</text>
<text x="38.1" y="79.7">USB_DM</text>
<text x="38.1" y="82.2">USB_DP</text>
<text x="97.2" y="79.3">3.3uF</text>
<text x="145.2" y="79.7">7</text>
<text x="145.2" y="82.2">8</text>
<text x="149.1" y="83.1">DP</text>
<text x="149.1" y="80.5">DM</text>
<text x="167.8" y="83.1">ACBUS7</text>
<text x="167.8" y="80.5">ACBUS6</text>
<text x="176.5" y="79.7">33</text>
<text x="176.5" y="82.2">34</text>
<text x="267" y="80.9">U1</text>
<text x="278.9" y="79.3">DAC2</text>
<text x="284.4" y="78.4">23</text>
<text x="287" y="78.4">DAC2</text>
<text x="325.7" y="83.1">VDD_3V3</text>
<text x="22.9" y="89.9">SH1</text>
<text x="22.9" y="87.4">5</text>
<text x="22.9" y="84.8">4</text>
<text x="120.8" y="89.2" transform="rotate(-90 120.8 89.2)">GND</text>
<text x="124.4" y="86.9">R15</text>
<text x="137.2" y="86.9">12K</text>
<text x="145.2" y="87.3">6</text>
<text x="149.1" y="88.1">REF</text>
<text x="167.8" y="88.1">BDBUS0</text>
<text x="176.5" y="87.3">38</text>
<text x="176.5" y="89.8">39</text>
<text x="186.6" y="86">USB_UART_TX</text>
<text x="198.5" y="88.1">R3</text>
<text x="209.9" y="88.1">1K</text>
<text x="229.8" y="86">MODULE_UART_RX</text>
<text x="246" y="86">11</text>
<text x="250.6" y="86.9">UART_RX</text>
<text x="276" y="86.9">SPI_MOSI</text>
<text x="284.4" y="86">24</text>
<text x="287" y="86">SPI_MOSI</text>
<text x="334.3" y="88.1">R2</text>
<text x="345.4" y="88.1">10K</text>
<text x="349.2" y="87.3">USB_JTAG_TCK</text>
<text x="357.8" y="88.5">12</text>
<text x="362.4" y="86.5">14</text>
<text x="366.9" y="87.1">U3</text>
<text x="372" y="84.3">C22</text>
<text x="381.7" y="84.3">0.1uF</text>
<text x="390.5" y="84.1" transform="rotate(-90 390.5 84.1)">GND</text>
<text x="22.9" y="95">SH3</text>
<text x="22.9" y="92.5">SH2</text>
<text x="113" y="93.2">VDD_3V3</text>
<text x="124.4" y="92">R16</text>
<text x="137.5" y="92">1K</text>
<text x="144.5" y="92.4">14</text>
<text x="149.1" y="93.2">RESET*</text>
<text x="167.8" y="95.8">BDBUS3</text>
<text x="167.8" y="93.2">BDBUS2</text>
<text x="167.8" y="90.7">BDBUS1</text>
<text x="176.5" y="94.9">41</text>
<text x="176.5" y="92.4">40</text>
<text x="230.7" y="91.1">MODULE_UART_TX</text>
<text x="246" y="91.1">12</text>
<text x="250.6" y="92">UART_TX</text>
<text x="276" y="92">SPI_MISO</text>
<text x="284.4" y="91.1">25</text>
<text x="287" y="91.1">SPI_MISO</text>
<text x="334.3" y="93.2">R4</text>
<text x="345.4" y="93.2">10K</text>
<text x="350.4" y="93.6">JLINK_TCK13</text>
<text x="374.6" y="91.1">11</text>
<text x="377.1" y="91.1">MODULE_JTAG_TCK</text>
<text x="22.9" y="97.5">SH4</text>
<text x="102.8" y="97.4">USB_EECS</text>
<text x="102.8" y="100">USB_EECLK</text>
<text x="144.5" y="100">62</text>
<text x="144.5" y="97.4">63</text>
<text x="149.1" y="98.3">EECS</text>
<text x="149.1" y="100.8">EECLK</text>
<text x="167.8" y="100.8">BDBUS5</text>
<text x="167.8" y="98.3">BDBUS4</text>
<text x="176.5" y="100">44</text>
<text x="176.5" y="97.4">43</text>
<text x="213.9" y="98.7">MODULE_SRST_L</text>
<text x="229.8" y="100.8">R36</text>
<text x="241.7" y="100.8">1K</text>
<text x="246" y="98.7">16</text>
<text x="250.6" y="99.6">RSTX</text>
<text x="276.7" y="97">SPI_SCK</text>
<text x="284.4" y="101.2">27</text>
<text x="284.4" y="96.2">26</text>
<text x="287" y="96.2">SPI_SCK</text>
<text x="287" y="101.2">SPI_SS_L</text>
<text x="363.1" y="97.4">7</text>
<text x="366.9" y="97.3">SN74AHC08D</text>
<text x="366.9" y="99.1">SO14</text>
<text x="12.7" y="102.1">UH51543-S7-7F</text>
<text x="26.4" y="104.9">GND</text>
<text x="101.6" y="102.5">USB_EEDATA</text>
<text x="134.6" y="107.6">USB_OSCI</text>
<text x="144.5" y="102.5">61</text>
<text x="145.2" y="107.6">2</text>
<text x="149.1" y="103.4">EEDATA</text>
<text x="167.8" y="105.9">BDBUS7</text>
<text x="167.8" y="103.4">BDBUS6</text>
<text x="176.5" y="105.1">46</text>
<text x="176.5" y="102.5">45</text>
<text x="229.6" y="103.8">MODULE_WAKEUP</text>
<text x="246" y="103.8">17</text>
<text x="250.6" y="104.6">WAKEUP</text>
<text x="276.8" y="102.1">SPI_SSX</text>
<text x="361.3" y="106.2">VDD_3V3</text>
<text x="362.9" y="103.6">GND</text>
<text x="149.1" y="108.5">OSCI</text>
<text x="167.8" y="113.5">BCBUS1</text>
<text x="167.8" y="111">BCBUS0</text>
<text x="176.5" y="110.1">48</text>
<text x="176.5" y="112.7">52</text>
<text x="255.7" y="113.8" transform="rotate(-90 255.7 113.8)">GND1</text>
<text x="258.2" y="113.8" transform="rotate(-90 258.2 113.8)">GND2</text>
<text x="260.8" y="113.8" transform="rotate(-90 260.8 113.8)">GND3</text>
<text x="263.3" y="113.8" transform="rotate(-90 263.3 113.8)">GND4</text>
<text x="265.8" y="113.8" transform="rotate(-90 265.8 113.8)">GND5</text>
<text x="268.4" y="113.8" transform="rotate(-90 268.4 113.8)">GND6</text>
<text x="270.9" y="113.8" transform="rotate(-90 270.9 113.8)">GND7</text>
<text x="273.5" y="113.8" transform="rotate(-90 273.5 113.8)">GND8</text>
<text x="276" y="113.8" transform="rotate(-90 276 113.8)">GND9</text>
<text x="278.5" y="113.8" transform="rotate(-90 278.5 113.8)">GND10</text>
<text x="334.3" y="112.3">R9</text>
<text x="345.4" y="112.3">10K</text>
<text x="350.4" y="112.7">USB_JTAG_TMS</text>
<text x="358.6" y="112.7">4</text>
<text x="362.4" y="110.6">14</text>
<text x="366.9" y="111.3">U3</text>
<text x="388.5" y="113.1" transform="rotate(-90 388.5 113.1)">C</text>
<text x="389.8" y="108.9">MODULE_JTAG_TMS</text>
<text x="118.8" y="118.6">1</text>
<text x="123.6" y="116.1">Y1</text>
<text x="129.3" y="118.6">3</text>
<text x="134.6" y="115.2">USB_OSCO</text>
<text x="145.2" y="115.2">3</text>
<text x="149.1" y="116.1">OSCO</text>
<text x="167.8" y="118.6">BCBUS3</text>
<text x="167.8" y="116.1">BCBUS2</text>
<text x="176.5" y="117.8">54</text>
<text x="176.5" y="115.2">53</text>
<text x="180.3" y="117.8">LED_USB_UART</text>
<text x="193.4" y="116.3">D6</text>
<text x="208.6" y="117.3">R1</text>
<text x="214" y="115.1">VDD_3V3</text>
<text x="254.8" y="116.4" transform="rotate(-90 254.8 116.4)">1</text>
<text x="257.4" y="116.4" transform="rotate(-90 257.4 116.4)">2</text>
<text x="259.9" y="116.4" transform="rotate(-90 259.9 116.4)">3</text>
<text x="262.4" y="116.4" transform="rotate(-90 262.4 116.4)">4</text>
<text x="265" y="116.4" transform="rotate(-90 265 116.4)">5</text>
<text x="267.5" y="117.2" transform="rotate(-90 267.5 117.2)">15</text>
<text x="270.1" y="117.2" transform="rotate(-90 270.1 117.2)">20</text>
<text x="272.6" y="117.2" transform="rotate(-90 272.6 117.2)">28</text>
<text x="275.1" y="117.2" transform="rotate(-90 275.1 117.2)">30</text>
<text x="277.7" y="117.2" transform="rotate(-90 277.7 117.2)">31</text>
<text x="333.9" y="117.3">R12</text>
<text x="345.4" y="117.3">10K</text>
<text x="350.4" y="117.8">JLINK_TMS 5</text>
<text x="374.6" y="115.2">6</text>
<text x="376.8" y="117.1" transform="rotate(-90 376.8 117.1)">B</text>
<text x="378.4" y="118.6">R37</text>
<text x="386" y="118.6">0</text>
<text x="398.9" y="117.1" transform="rotate(-90 398.9 117.1)">A</text>
<text x="402.5" y="115.2">JLINK_TMS</text>
<text x="78.2" y="123.7">VDD_3V3</text>
<text x="121.2" y="123.7">12MEGHz</text>
<text x="144.5" y="120.3">13</text>
<text x="145.2" y="125.4">1</text>
<text x="149.1" y="121.2">TEST</text>
<text x="167.8" y="123.7">BCBUS5</text>
<text x="167.8" y="121.2">BCBUS4</text>
<text x="176.5" y="125.4">58</text>
<text x="176.5" y="122.8">57</text>
<text x="176.5" y="120.3">55</text>
<text x="191.7" y="124.1">BLUE</text>
<text x="208.3" y="122.4">150</text>
<text x="363.1" y="121.6">7</text>
<text x="366.9" y="121.4">SN74AHC08D</text>
<text x="366.9" y="123.2">SO14</text>
<text x="392.3" y="120.3">Set to position A to use SWD</text>
<text x="40.6" y="127.5">R17</text>
<text x="40.6" y="131.3">R18</text>
<text x="52.1" y="127.5">10K</text>
<text x="52.1" y="131.3">10K</text>
<text x="64" y="131.7">2</text>
<text x="64" y="129.2">3</text>
<text x="67.8" y="130">DI</text>
<text x="71.5" y="126.5">U6</text>
<text x="74" y="130">VCC</text>
<text x="80" y="129.2">8</text>
<text x="82.5" y="128.8">C26</text>
<text x="90.9" y="128.8">0.1uF</text>
<text x="101" y="131.1" transform="rotate(-90 101 131.1)">GND</text>
<text x="113.7" y="128.3" transform="rotate(-90 113.7 128.3)">C35</text>
<text x="121.1" y="128.6" transform="rotate(-90 121.1 128.6)">27pF</text>
<text x="129" y="128.3" transform="rotate(-90 129 128.3)">C36</text>
<text x="136.3" y="128.6" transform="rotate(-90 136.3 128.6)">27pF</text>
<text x="144.5" y="130.5">11</text>
<text x="145.2" y="127.9">5</text>
<text x="149.1" y="131.3">GND3</text>
<text x="149.1" y="128.8">GND2</text>
<text x="149.1" y="126.2">GND1</text>
<text x="160.7" y="128.8">BCBUS7/PWRSAV*</text>
<text x="167.8" y="126.2">BCBUS6</text>
<text x="176.5" y="127.9">59</text>
<text x="265.1" y="126.5">GND</text>
<text x="361.3" y="129">VDD_3V3</text>
<text x="362.9" y="126.5">GND</text>
<text x="25.4" y="132.6">VDD_3V3</text>
<text x="40.6" y="135.1">R19</text>
<text x="52.1" y="135.1">10K</text>
<text x="64" y="134.3">1</text>
<text x="67.8" y="135.1">CS</text>
<text x="69.1" y="132.6">SK</text>
<text x="74.9" y="135.1">DO</text>
<text x="80" y="134.3">4</text>
<text x="82.5" y="136.4">R11</text>
<text x="95.1" y="136.4">2.2K</text>
<text x="144.5" y="133">15</text>
<text x="144.5" y="135.5">25</text>
<text x="149.1" y="136.4">GND5</text>
<text x="149.1" y="133.9">GND4</text>
<text x="166.1" y="136.4">SUSPEND*</text>
<text x="167.6" y="133.9">PWREN*</text>
<text x="176.5" y="133">60</text>
<text x="176.5" y="135.5">36</text>
<text x="332.7" y="135.1">R13</text>
<text x="344.1" y="135.1">10K</text>
<text x="349.2" y="135.5">USB_JTAG_TRST_L</text>
<text x="358.6" y="135.5">1</text>
<text x="362.4" y="133.5">14</text>
<text x="366.9" y="134.1">U3</text>
<text x="67.8" y="138.9">NC=6,7</text>
<text x="73.8" y="140.2">GND</text>
<text x="80" y="139.3">5</text>
<text x="115.3" y="139.2">GND</text>
<text x="130.5" y="139.2">GND</text>
<text x="144.5" y="143.1">51</text>
<text x="144.5" y="138.1">35</text>
<text x="144.5" y="140.6">47</text>
<text x="149.1" y="141.5">GND7</text>
<text x="149.1" y="138.9">GND6</text>
<text x="169.4" y="141.5">AGND</text>
<text x="176.5" y="140.6">10</text>
<text x="176.5" y="143.1">H</text>
<text x="332.7" y="140.2">R20</text>
<text x="344.1" y="140.2">10K</text>
<text x="349.2" y="140.6">JLINK_TRST_L2</text>
<text x="374.6" y="138.1">3</text>
<text x="377.1" y="138.1">MODULE_JTAG_TRST_L</text>
<text x="65.8" y="144">AT93C46A-10TU-2.7</text>
<text x="69.6" y="145.8">TSSOP8</text>
<text x="79.7" y="145.5">GND</text>
<text x="140.7" y="149.3">GND</text>
<text x="149.1" y="144">GND8</text>
<text x="155.7" y="147.8">FT2232HQ-TRAY</text>
<text x="167.9" y="144">HS-GND</text>
<text x="176.2" y="149.3">GND</text>
<text x="362.9" y="149.3">GND</text>
<text x="363.1" y="144.4">7</text>
<text x="366.9" y="144.3">SN74AHC08D</text>
<text x="366.9" y="146">SO14</text>
<text x="159" y="150.4">QFN64</text>
<text x="361.3" y="151.9">VDD_3V3</text>
<text x="332.7" y="158">R22</text>
<text x="344.1" y="158">10K</text>
<text x="349.2" y="158.4">USB_JTAG_TDI</text>
<text x="358.6" y="158.4">9</text>
<text x="362.4" y="156.4">14</text>
<text x="366.9" y="157">U3</text>
<text x="374.6" y="160.9">8 MODULE_JTAG_TDI</text>
<text x="121.7" y="162">VDD_5V</text>
<text x="332.7" y="163.1">R23</text>
<text x="344.1" y="163.1">10K</text>
<text x="349.2" y="163.5">JLINK_TDI</text>
<text x="357.8" y="163.5">10</text>
<text x="363.1" y="167.3">7</text>
<text x="366.9" y="167.1">SN74AHC08D</text>
<text x="122.4" y="173.6" transform="rotate(-90 122.4 173.6)">R8</text>
<text x="127.4" y="173.9" transform="rotate(-90 127.4 173.9)">390</text>
<text x="362.9" y="172.2">GND</text>
<text x="366.9" y="168.9">SO14</text>
<text x="361.3" y="176">VDD_3V3</text>
<text x="72.9" y="185.9">J6</text>
<text x="92.5" y="184.9">VDD_5V</text>
<text x="363.1" y="185.8">5</text>
<text x="372" y="183.4">C23</text>
<text x="381.7" y="183.4">0.1uF</text>
<text x="390.5" y="183.2" transform="rotate(-90 390.5 183.2)">GND</text>
<text x="81.3" y="191.5">3</text>
<text x="81.3" y="189">1</text>
<text x="121.3" y="188.9" transform="rotate(-90 121.3 188.9)">D4</text>
<text x="330.1" y="187.2">R24</text>
<text x="330.1" y="189.7">R25</text>
<text x="341.6" y="187.2">10K</text>
<text x="341.6" y="189.7">10K</text>
<text x="346.6" y="190.1">JLINK_RESET</text>
<text x="346.6" y="187.6">USB_SRST_L</text>
<text x="362.4" y="190.1">3</text>
<text x="362.4" y="187.6">1</text>
<text x="366.9" y="186.2">U2</text>
<text x="373" y="190.1">4</text>
<text x="375.8" y="190.1">MODULE_SRST_L</text>
<text x="81.3" y="194">2</text>
<text x="128.7" y="192.9" transform="rotate(-90 128.7 192.9)">APT1608-CR27</text>
<text x="131.7" y="193.1" transform="rotate(-90 131.7 193.1)">LED will turn on when EXt is plugged in</text>
<text x="330.1" y="192.3">R26</text>
<text x="341.6" y="192.3">10K</text>
<text x="346.6" y="192.7">HEADER_SRST_L</text>
<text x="362.4" y="192.7">6</text>
<text x="363.1" y="196.5">2</text>
<text x="366.9" y="196.3">NC7SZ11P6X</text>
<text x="58.9" y="201.4">VDD_5V_USB</text>
<text x="71.8" y="202.4">ES1D_NL</text>
<text x="81" y="201.4">GND</text>
<text x="113.4" y="202.7">U4</text>
<text x="122.9" y="200.1">GND</text>
<text x="132.8" y="201.4">VDD_3V3</text>
<text x="172.7" y="203.7">R14</text>
<text x="188" y="201.4">VDD_3V3_WIFI</text>
<text x="362.9" y="202.7">GND</text>
<text x="74" y="209.8">D5</text>
<text x="106.3" y="205.4">I</text>
<text x="109.7" y="206.2">IN</text>
<text x="115.8" y="208.8">GND</text>
<text x="115.9" y="206.2">OUT</text>
<text x="121.9" y="205.4">O</text>
<text x="121.9" y="207.9">G</text>
<text x="173" y="208.8">0.2</text>
<text x="90.6" y="210.1" transform="rotate(-90 90.6 210.1)">0.1uF</text>
<text x="97" y="210" transform="rotate(-90 97 210)">10UF</text>
<text x="104.1" y="215.1">LT1963EST-3.3_TRPBF</text>
<text x="113.3" y="211.3">HS-GND</text>
<text x="121.9" y="210.4">H</text>
<text x="131.2" y="210.1" transform="rotate(-90 131.2 210.1)">0.1uF</text>
<text x="137.6" y="210" transform="rotate(-90 137.6 210)">10UF</text>
<text x="139.6" y="215.9" transform="rotate(-90 139.6 215.9)">10V</text>
<text x="148.8" y="215.5" transform="rotate(-90 148.8 215.5)">C1</text>
<text x="161.3" y="215.1">U5</text>
<text x="173.2" y="212.1" transform="rotate(-90 173.2 212.1)">4</text>
<text x="178.3" y="212.1" transform="rotate(-90 178.3 212.1)">5</text>
<text x="185.2" y="215.4">VDD_5V</text>
<text x="90.6" y="219.7" transform="rotate(-90 90.6 219.7)">C20</text>
<text x="97" y="219.7" transform="rotate(-90 97 219.7)">C30</text>
<text x="121.6" y="216.6">GND</text>
<text x="131.2" y="219.7" transform="rotate(-90 131.2 219.7)">C21</text>
<text x="137.6" y="219.7" transform="rotate(-90 137.6 219.7)">C29</text>
<text x="141.4" y="216.6" transform="rotate(-90 141.4 216.6)">100uF</text>
<text x="166.1" y="219.3">2</text>
<text x="168.6" y="220.2">GND</text>
<text x="171.9" y="217.9" transform="rotate(-90 171.9 217.9)">RS+</text>
<text x="176.3" y="220.2">VCC</text>
<text x="177" y="217.6" transform="rotate(-90 177 217.6)">RS-</text>
<text x="182.3" y="219.3">3</text>
<text x="87.3" y="225.5">GND</text>
<text x="93.7" y="225.5">GND</text>
<text x="152.8" y="222.3" transform="rotate(-90 152.8 222.3)">R10</text>
<text x="157.9" y="222.2" transform="rotate(-90 157.9 222.2)">220</text>
<text x="161" y="226.8">GND</text>
<text x="134.3" y="228.1">GND</text>
<text x="161.3" y="231.6">MAX4376FAUK+</text>
<text x="174.4" y="228.1" transform="rotate(-90 174.4 228.1)">OUT</text>
<text x="175.7" y="233.2" transform="rotate(-90 175.7 233.2)">1</text>
<text x="184.8" y="229.9" transform="rotate(-90 184.8 229.9)">C27</text>
<text x="192.2" y="230.4" transform="rotate(-90 192.2 230.4)">0.1uF</text>
<text x="151.8" y="235.8" transform="rotate(-90 151.8 235.8)">D7</text>
<text x="159.2" y="239.9" transform="rotate(-90 159.2 239.9)">APT1608-CR27</text>
<text x="163.8" y="234.2">SOT23-5</text>
<text x="153.4" y="247.1">GND</text>
<text x="167.4" y="246.9">RED</text>
<text x="167.6" y="251.7">TP3</text>
<text x="181.5" y="251.5" transform="rotate(-90 181.5 251.5)">2</text>
<text x="184.1" y="251.5" transform="rotate(-90 184.1 251.5)">1</text>
<text x="195.8" y="246.9">BLACK</text>
<text x="196.8" y="251.7">TP4</text>
<text x="152.4" y="253.6">CURRENT_MEASURE</text>
<text x="186.9" y="257.3" transform="rotate(-90 186.9 257.3)">J1</text>
<text x="190.2" y="256">GND</text>
</g>
</svg>
